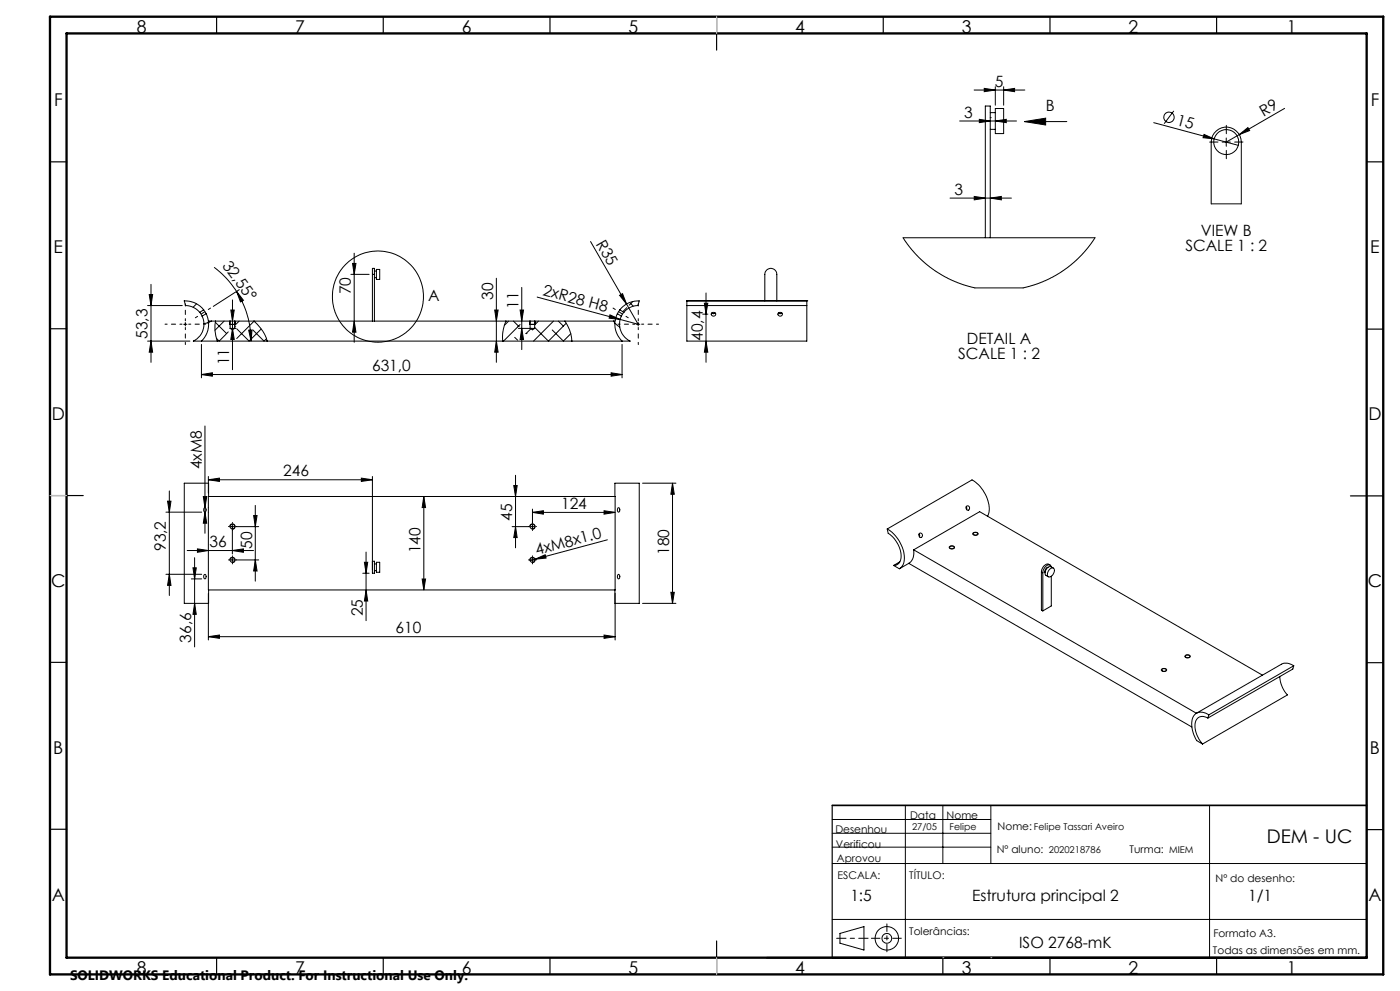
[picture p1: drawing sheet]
<svg xmlns="http://www.w3.org/2000/svg" width="420mm" height="297mm" viewBox="0 0 420 297" stroke-linecap="round" stroke-linejoin="round" font-family="sans-serif">
<g fill="none" stroke="#000" stroke-width=".3">
<path d="M287.9 36.3h17M292.2 27h15.2M293.8 35.8l3.3 .5-3.3 .5zM295.3 26.5l3.3 .5-3.3 .5zM297.1 36.3v-4.5h-1.5v39.5M297.1 38.8h1.5M297.1 33.8h1.5M297.1 36.3v35M297.1 35.3h.1M298.6 32.5h2.5v7.5h-2.5zM298.6 36.3l3.3-.5v1zM298.6 26v5.5"/>
<path d="M301.1 27l3.3-.5v1zM301.1 26v5.5M307.3 36.4l6.4-1v2.1zM307.3 36.4h12.7M346.1 36.8l18.1 4.8M352.1 33.2l-2.8 3.9M364.9 39.3a4.5 4.5 0 0 1 4.8-.8 4.5 4.5 0 0 1 2.7 4.1v18.5h-9v-18.5a4.3 4.3 0 0 1 1.5-3.3zM385.4 32.5l-13.6 7.9M285 59.4h18.4M292.3 58.9l3.3 .5-3.3 .5zM297.1 59.4l3.3-.5v1zM361.2 40.3l3 1.3-3.3-.3z"/>
<path d="M364.2 41.6l7.3 2M366.6 42.6h2.5M367.9 41.3v2.5M371.8 40.4l2.6-2.2 .5 .9zM371.8 40.4l-3.9 2.2M105.8 78.9h1l-.5 3.3zM106.3 75.9v26.7M177.2 72.4l14.3 24.8-5.4-1.5M270.9 71.3h57.6l-1.7 2.4-2.1 2.5-2.5 2.4-2.9 2.3-2.4 1.5-3.4 1.8-3.3 1.2-3.2 .9h-14.5l-5.7-1.8-4.6-2.3-4.4-3.1-3.7-3.5zM44.3 91.6h10.4M44.8 88.3h1l-.5 3.3zM45.3 85.2v23.4"/>
<path d="M55.1 97.2h1M55.4 90.2h-.1M55.6 96.7v1M59 91l-1.1 1.1M59.9 93.6l.7 1.2M60.6 94.8l.6 2.2M61.1 92.8l.7 1.2M61.1 92.8a7.1 7.1 0 0 0-5.8-2.6l.4 1.4a5.6 5.6 0 0 1 4.2 2M61.1 92.8l-1.2 .8M61.2 97a5.5 5.5 0 0 1-3.2 5.2h131.1a5.7 5.7 0 0 1-3.2-4.2M61.8 94l.7 2.2h6.5M61.8 94l-1.2 .8"/>
<path d="M62.6 96.7a7 7 0 0 1-2.2 5.5M62.6 96.7l-1.4 .3M62.8 96.2l-.6 .6M63.4 96.2l-.8 .5M64.2 80.1l4 3.6 2.8 3.6M64.6 96.6l3.4 3.4M64.7 96.2a11 11 0 0 0 .5 6M67.2 96.2l-2.7 2.8M68.5 99.5l-2.7 2.7-.9-.8M68.9 96.2v1h1.6v-1M69 98.4h1.4M69 96.2h1.4"/>
<path d="M69 96.2v2.2M69 98.4l.7 .4 .7-.4M69.3 92.9h1l-.6 3.3zM69.7 98.4l.6 3.3h-1zM69.7 89.9v20.9M70 98.4h.7M70.4 96.2h88.6M70.4 96.2v2.2M70.4 97.9h.1M71 87.3l2 2.7-.9 .5zM71 87.3a28.2 28.2 0 0 1 4.3 14.9M71 98.5l3.7 3.7 3.7-3.6"/>
<path d="M71.8 96.2l-1.4 1.3M71.8 86.8l-7.8 5M74.6 99l1-.1-.3 3.3zM75.8 98.9l3.4 3.3 .8-.7M105.3 82.2h5.4M106.3 96.2l.5 3.4h-1zM111.7 82.2v-1.8h.6v1.8M111.7 82.2v14M111.7 82.2h.6M112.3 83.2h.6M112.3 81.2h.6M112.3 82.2v14"/>
<path d="M112.9 80.7h1v3h-1zM148.4 92.9h1l-.5 3.3zM148.9 83.4v25.2M151.8 96.2a12.5 12.5 0 0 0-1 6M152.6 96.2l-1.3 1.3M154 96.2l1.8 1.7M155.3 98l-4.2 4.2-.3-.2M155.5 98.4h3.9M156 97.3l-.6 .6M156 92.9h1.1l-.6 3.3zM156.5 86.1v18.7M156.5 98.4l.6 3.3h-1.1z"/>
<path d="M157.8 100h.1M158.9 96.2v1h1.6v-1M158.9 96.6l.1 .1M159 98.4h1.4M159 96.2h1.4M159 96.2v2.2M159 98.4l.7 .4 .7-.4M159.2 98.6l-1.4 1.4M160.4 96.2v2.2M161.1 89l25 6.7M161.5 96.2l-1.1 1.2M165.7 98.9l3.3 3.3 2.2-2.2"/>
<path d="M166.1 96.2l-6 6M167.5 96.2l1.5 1.6M169.5 96.2a11.4 11.4 0 0 1 2.1 6M169.9 96.9l-5.4 5.3-4.1-4.1M183 94.4l3.1 1.3-3.4-.3zM184 96.2l.5 .6M184.5 96.8l1.4 1.2M184.5 96.8a7.1 7.1 0 0 0 2.1 5.4M185.2 94l-.7 2.2h-24.1M185.2 94l1.2 .8M185.9 88.5l.9-.5 1.2 3.1zM185.9 92.8l-.7 1.2"/>
<path d="M185.9 92.8a7.1 7.1 0 0 1 5.9-2.6l-.4 1.4a5.6 5.6 0 0 0-4.3 2M185.9 92.8l1.2 .8M186.4 94.8a5.5 5.5 0 0 0-.5 3.2M187.1 93.6l-.7 1.2M188 92.2l-1.2 1.2M189.2 91l.8 .8M189.9 90.3l-1.2 1.2M191 97.2h.9M191.5 96.7v1M206.1 90.2h.1M206.1 91.6v10.6h35.9v-10.6M206.1 91.6h35.9"/>
<path d="M206.1 90.2h35.9M206.1 90.2v1.4M210.8 94.2h1.6M211.3 90.9h1l-.5 3.3zM211.8 87.8v20.8M213.5 93.8l.6 .2 .5-.2M229.4 90.2v-8a1.8 1.8 0 0 1 1.8-1.8 1.8 1.8 0 0 1 1.8 1.8v8M233.5 93.8l.5 .2 .6-.2M242 90.2h.1M242 90.2v1.4M44.3 102.2h12.7M45.3 102.2l.5 3.3h-1z"/>
<path d="M60.4 112.3l3.3-.6v1zM60.4 103.2v10M60.4 112.3h126.2M71 101.5l5.2-5.3 1 1a11.3 11.3 0 0 1 3 5M148.9 102.2l.5 3.3h-1zM154.4 101.1l.9 .8M183.3 111.7l3.3 .6-3.3 .4zM186.6 103.2v10M211.8 102.2l.5 3.3h-1zM61.5 127.7v32.1M49.8 153.5h10.7M50.3 150.2h1l-.5 3.3z"/>
<path d="M50.8 147.1v31.4M61 148.8h1l-.5 3.3zM61.3 152.2a.66 .66 0 0 1 .5 .6 .66 .66 0 0 1-.4 .7l-.3-.5zM61.5 153.5l.5 3.3h-1zM62.5 153.5h.1M62.5 152.1h.1M62.5 143.8l3.3-.5v1zM62.5 142.8v5M62.5 143.8h49.2M62.5 148.8h122v28h-122zM62.6 148.8v-4h-7.3v36h7.3v-4M69 158a.79 .79 0 0 1 .7-1 .79 .79 0 0 1 .8 .9 .79 .79 0 0 1-1 .7"/>
<path d="M69.2 157.8h1M69.7 157.3v1M69.7 158.8v7.2M70.7 157.8h6.9M76.1 154.5h1l-.5 3.3zM76.6 151.5v22.7M108.4 143.3l3.3 .5-3.3 .5zM111.7 142.8v28M127.1 148.8v28M127.1 148.8l.6 3.3h-1.1zM153.6 157.8h5.1M154.1 145.5h1.1l-.5 3.3z"/>
<path d="M154.7 157.8l.5 3.3h-1.1zM154.7 142.4v21.8M159 158a.79 .79 0 0 1 .7-1 .79 .79 0 0 1 .8 .9 .79 .79 0 0 1-1 .7M159.2 157.8h1M159.7 157.3v1M159.7 153.6l3.3-.5v1zM159.7 152.6v4.2M159.7 153.6h24.8M181.2 153.1l3.3 .5-3.3 .5zM184.5 148.8v-4h7.3v36h-7.3v-4M185.3 152.3l.2-.1a.63 .63 0 0 1 .4 .6 .63 .63 0 0 1-.5 .6l-.2-.5zM192.8 144.8h10"/>
<path d="M201.8 144.8v36M201.8 144.8l.5 3.3h-1zM266.2 158.5a10.4 10.4 0 0 1 4.9 10.3l-.7 1.2-.6 .5-1.7-1M266.2 158.5l.3 1.3a8.2 8.2 0 0 1 3.7 8.1l-.4 .8-.6 .5-1.1 .3M289.8 151.9l.2 .8M291.9 159.7a.83 .83 0 0 1 .9-.2 .83 .83 0 0 1 .6 .7 .84 .84 0 0 1-.9 .2 .84 .84 0 0 1-.6-.6zM292 159.8a.61 .61 0 0 1 .8-.3 .61 .61 0 0 1 .4 .7 .65 .65 0 0 1-.8 .2 .65 .65 0 0 1-.4-.6zM296.3 154.7a8.2 8.2 0 0 0-1.8-8.3l-.9-1.1-2-1.5-25.4 14.7M49.8 172.1h10.7M50.8 172.1l.5 3.3h-1zM56.2 165h19.9M57.4 173.5h3.1"/>
<path d="M57.9 170.2h1l-.5 3.3zM58.4 167.1v26.8M59.2 164.5l3.3 .5-3.3 .5zM61.3 172.2a.66 .66 0 0 1 .5 .6 .66 .66 0 0 1-.4 .7l-.3-.5zM62.5 177.8v14M69 168a.79 .79 0 0 1 .7-1 .79 .79 0 0 1 .8 .9 .79 .79 0 0 1-1 .7M69.2 167.8h1M69.7 167.3v1M69.7 165l3.3-.5v1zM70.7 167.8h6.9M76.6 167.8l.5 3.3h-1zM108.8 171.8h1.9"/>
<path d="M109.3 168.5h1l-.5 3.3zM109.8 165.4v20.6M109.8 176.8l.5 3.3h-1zM111.7 168.2h.6v3.6h-.6zM112.3 171h.6M112.3 169h.6M112.9 168.5h1v3h-1zM126.6 173.5h1.1l-.6 3.3zM159.2 167.8h1M159.7 167.3v1M160.5 167.6l3-1.3 .3 .9zM160.5 167.6l-1.5 .4a.79 .79 0 0 1 .7-1 .79 .79 0 0 1 .8 .9 .79 .79 0 0 1-1 .7"/>
<path d="M182.2 161.8l-21.7 5.8M184.5 177.8v14M185.3 172.3l.2-.1a.63 .63 0 0 1 .4 .6 .63 .63 0 0 1-.5 .6l-.2-.5zM201.3 177.5h1l-.5 3.3zM269.9 168.4l-1.8 1.1M272.6 168.8l84.9 49.1M274.1 164.8l84.9 48.9 25.4-14.6a3.5 3.5 0 0 1 3.7 .4M274.1 164.8a3.9 3.9 0 0 1-1.4 4l-2.8 1.6M274.1 164.8l19.8-11.5 84.8 49M275.7 160.1l.1 .8M284.9 164a.72 .72 0 0 1 .7-.4 .72 .72 0 0 1 .6 .6 .8 .8 0 0 1-1.3-.2zM284.9 163.8a.74 .74 0 0 1 .9-.2 .74 .74 0 0 1 .4 .7 .77 .77 0 0 1-.8 .3 .77 .77 0 0 1-.5-.8z"/>
<path d="M312.4 171.4v11.4l.4 .3M312.4 171.4l.4 .3M312.8 171.7v11.4M314.4 170a1.35 1.35 0 0 0-.9 1.7M314.9 170.6a.82 .82 0 0 1 1.1-.3 .82 .82 0 0 1 .2 1.2 1.35 1.35 0 0 1-1.8 1.2 1.9 1.9 0 0 1 .5-2.1zM315 169.4a1.5 1.5 0 0 0-2.3 1l-.3 1M315.4 169.9a.88 .88 0 0 0-.8-.7 .88 .88 0 0 0-.9 .6l-.6 .8-.3 1.1M315.4 172.7v8.9l-2.6 1.5M316 170.2l-.7-.3a1.75 1.75 0 0 0-1.5 2.6l.7 .4M58.4 180.8l.5 3.3h-1zM62.5 190.8l3.3-.5v1zM62.5 190.8h122"/>
<path d="M181.2 190.3l3.3 .5-3.3 .5zM192.8 180.8h10M355.6 196.4a.79 .79 0 0 1 .9-.2 .79 .79 0 0 1 .5 .7 .78 .78 0 0 1-.9 .3 .78 .78 0 0 1-.5-.7zM355.7 196.5a.75 .75 0 0 1 1.2 .3 .82 .82 0 0 1-1.3-.2zM388.1 199.5l-25.4 14.7M388.1 199.5l-.3 1-25.4 14.7M348.5 200.7a.74 .74 0 0 1 .8-.3 .74 .74 0 0 1 .5 .5 .8 .8 0 0 1-1.3-.2zM348.5 200.6a.81 .81 0 0 1 .8-.3 .81 .81 0 0 1 .6 .7 .75 .75 0 0 1-.9 .3 .75 .75 0 0 1-.5-.7zM362.4 215.2a2.47 2.47 0 0 0-3-.1 2.47 2.47 0 0 0-.9 2.8 9 9 0 0 0 2.3 5.1M362.7 214.2a2.99 2.99 0 0 0-3.3-.6 2.99 2.99 0 0 0-1.9 2.8 9.3 9.3 0 0 0 1.5 5.6l1.8 1M362.7 214.2l-.3 1M383.9 202.8a9 9 0 0 0 2.3 5.5l-25.4 14.7"/>
<path d="M249.7 258.8h160.3M249.7 249.7h47.6M249.7 245.6h47.6M249.7 253.9h47.6M271.6 241.4v45.6M282.9 241.4v17.4M297.3 241.4v17.4M362.9 241.4v45.6M249.7 275.6h160.3M252 279.7l7.2-2v7l-7.2-2z"/>
<circle cx="350.7" cy="35.1" r="1.57"/>
<circle cx="367.9" cy="42.6" r="3.8"/>
<circle cx="113.4" cy="88.9" r="13.7"/>
<circle cx="214" cy="94.2" r=".64"/>
<circle cx="234" cy="94.2" r=".64"/>
<circle cx="69.7" cy="157.8" r=".7"/>
<circle cx="159.7" cy="157.8" r=".7"/>
<circle cx="290.4" cy="152.3" r=".63"/>
<circle cx="69.7" cy="167.8" r=".7"/>
<circle cx="159.7" cy="167.8" r=".7"/>
<circle cx="276.2" cy="160.5" r=".61"/>
<circle cx="266" cy="281.2" r="1.46"/>
<circle cx="266.1" cy="281.2" r="3.5"/>
</g>
<path d="M63.2 92.3l-4.6 2.9M183.9 92.3l4.6 2.9" fill="none" stroke="#000" stroke-width=".3" stroke-dasharray="15.2 1.3 1.3 1.3" stroke-dashoffset="14.4"/>
<g fill="none" stroke="#000" stroke-width=".3" stroke-dasharray="15.2 1.3 1.3 1.3">
<path d="M365.4 42.6h-2.5M367.9 40.1v-2.5M367.9 45.1v2.5M370.4 42.6h2.5M68.7 157.8h-.2M69.7 156.8v-.2M69.7 158.8v.2M70.7 157.8h.2M158.7 157.8h-.2M159.7 156.8v-.2M159.7 158.8v.2M160.7 157.8h.2"/>
<path d="M68.7 167.8h-.2M69.7 166.8v-.2M69.7 168.8v.2M70.7 167.8h.2M158.7 167.8h-.2M159.7 166.8v-.2M159.7 168.8v.2M160.7 167.8h.2"/>
</g>
<path d="M261.4 281.2h9" fill="none" stroke="#000" stroke-width=".3" stroke-dasharray="15.2 1.3 1.3 1.3" stroke-dashoffset="12.7"/>
<path d="M266.1 276.9v8.3" fill="none" stroke="#000" stroke-width=".3" stroke-dasharray="15.2 1.3 1.3 1.3" stroke-dashoffset="13"/>
<path d="M260.4 281.2h-9.4" fill="none" stroke="#000" stroke-width=".3" stroke-dasharray="15.2 1.3 1.3 1.3" stroke-dashoffset="12.4"/>
<g fill="none" stroke="#000" stroke-width=".35">
<path d="M65 5v5M115 5v5M165 5v5M215 5v10M265 5v5M315 5v5M365 5v5M15 48.5h5M410 48.5h5M15 98.5h5M410 98.6h5M15 148.5h10"/>
<path d="M405.1 148.6h9.9M15 198.5h5M410 198.6h5M15 248.5h5M249.7 241.4v45.6M410 248.6h5M410 241.4v45.6M65 287v5M115 287v5M165 287v5M215 282v10M282.9 287v5"/>
<path d="M315 287v5M365 287v5"/>
</g>
<path d="M249.7 241.4h160.3M230 287h180" fill="none" stroke="#000" stroke-width=".5"/>
<path d="M15 5h400v287h-400zM20 10h390v277h-390z" fill="none" stroke="#000" stroke-width=".7"/>
<path d="M282.9 287h.1M297.3 287h.1" fill="none" stroke="#c0c0c0" stroke-width=".3"/>
<path d="M215 5v5M15 148.5h5M215 287v5" fill="none" stroke="#c0c0c0" stroke-width=".35"/>
<path d="M54.6 97.2h-5.1M55.6 96.2v-5.1M55.6 98.2v5.1M56.6 97.2h5.1M190.5 97.2h-5.1M191.5 96.2v-5.1M191.5 98.2v5.1M192.5 97.2h5.1" fill="none" stroke="#000" stroke-width=".3" stroke-dasharray="15.2 1.3 1.3 1.3" stroke-dashoffset="14.6"/>
<g fill="#000">
<path d="M307.3 36.4l6.4-1v2.1zM361.2 40.3l3 1.3-3.3-.3zM371.8 40.4l2.6-2.2 .5 .9zM183 94.4l3.1 1.3-3.4-.3zM185.9 88.5l.9-.5 1.2 3.1zM160.5 167.6l3-1.3 .3 .9z"/>
<path d="M69.3 92.9h1l-.6 3.3zM69.7 98.4l.6 3.3h-1z"/>
<path d="M105.8 78.9h1l-.5 3.3zM106.3 96.2l.5 3.4h-1zM148.4 92.9h1l-.5 3.3zM148.9 102.2l.5 3.3h-1zM44.8 88.3h1l-.5 3.3zM45.3 102.2l.5 3.3h-1zM127.1 148.8l.6 3.3h-1.1zM126.6 173.5h1.1l-.6 3.3zM109.3 168.5h1l-.5 3.3zM109.8 176.8l.5 3.3h-1zM211.3 90.9h1l-.5 3.3zM211.8 102.2l.5 3.3h-1z"/>
<path d="M156.5 98.4l.6 3.3h-1.1zM156 92.9h1.1l-.6 3.3zM201.3 177.5h1l-.5 3.3zM201.8 144.8l.5 3.3h-1zM76.6 167.8l.5 3.3h-1zM76.1 154.5h1l-.5 3.3z"/>
<path d="M60.4 112.3l3.3-.6v1zM183.3 111.7l3.3 .6-3.3 .4z"/>
<path d="M74.6 99l1-.1-.3 3.3zM71 87.3l2 2.7-.9 .5z"/>
<path d="M61.5 153.5l.5 3.3h-1zM61 148.8h1l-.5 3.3z"/>
<path d="M154.7 157.8l.5 3.3h-1.1zM154.1 145.5h1.1l-.5 3.3zM50.8 172.1l.5 3.3h-1zM50.3 150.2h1l-.5 3.3z"/>
<path d="M57.9 170.2h1l-.5 3.3zM58.4 180.8l.5 3.3h-1z"/>
<path d="M69.7 165l3.3-.5v1zM59.2 164.5l3.3 .5-3.3 .5zM108.4 143.3l3.3 .5-3.3 .5zM62.5 143.8l3.3-.5v1zM301.1 27l3.3-.5v1zM295.3 26.5l3.3 .5-3.3 .5zM298.6 36.3l3.3-.5v1zM293.8 35.8l3.3 .5-3.3 .5z"/>
<path d="M62.5 190.8l3.3-.5v1zM181.2 190.3l3.3 .5-3.3 .5zM159.7 153.6l3.3-.5v1zM181.2 153.1l3.3 .5-3.3 .5zM292.3 58.9l3.3 .5-3.3 .5zM297.1 59.4l3.3-.5v1z"/>
</g>
<text font-size="5.6" x="380" y="252.6">DEM - UC</text>
<g font-size="5.3">
<text x="41" y="9.9">8</text>
<text x="88.5" y="9.9">7</text>
<text x="138.5" y="9.9">6</text>
<text x="188.5" y="9.9">5</text>
<text x="238.5" y="9.9">4</text>
<text x="288.5" y="9.9">3</text>
<text x="338.5" y="9.9">2</text>
<text x="386" y="9.9">1</text>
<text x="16.2" y="31.7">F</text>
<text x="411.2" y="31.7">F</text>
<text x="16.1" y="75.9">E</text>
<text x="411.1" y="75.9">E</text>
<text x="15.5" y="125.9">D</text>
<text x="410.5" y="125.9">D</text>
<text x="15.4" y="175.9">C</text>
<text x="410.4" y="175.9">C</text>
<text x="16" y="225.9">B</text>
<text x="411" y="225.9">B</text>
<text x="15.5" y="270.2">A</text>
<text x="410.5" y="270.2">A</text>
<text x="41" y="291.9">8</text>
<text x="88.5" y="291.9">7</text>
<text x="138.5" y="291.9">6</text>
<text x="188.5" y="291.9">5</text>
<text x="238.5" y="291.9">4</text>
<text x="288.5" y="291.9">3</text>
<text x="338.5" y="291.9">2</text>
<text x="386" y="291.9">1</text>
</g>
<g font-size="4.7">
<text x="298.4" y="26">5</text>
<text x="289.2" y="35.2">3</text>
<text x="313.7" y="33.2">B</text>
<text x="379.1" y="35" transform="rotate(-30 379.1 35)">R9</text>
<text x="352.7" y="37.5" transform="rotate(15 352.7 37.5)">15</text>
<text x="286.3" y="58.4">3</text>
<text x="360.2" y="70.8">VIEW B</text>
<text x="178.7" y="73" transform="rotate(60 178.7 73)">R35</text>
<text x="355.6" y="75.3">SCALE 1 : 2</text>
<text x="66.5" y="79.6" transform="rotate(53 66.5 79.6)">32,55°</text>
<text x="105.3" y="88.2" transform="rotate(-90 105.3 88.2)">70</text>
<text x="147.9" y="89.8" transform="rotate(-90 147.9 89.8)">30</text>
<text x="162.7" y="88.4" transform="rotate(15 162.7 88.4)">2xR28 H8</text>
<text x="128.4" y="90.2">A</text>
<text x="155.5" y="92.6" transform="rotate(-90 155.5 92.6)">11</text>
<text x="44.3" y="101.6" transform="rotate(-90 44.3 101.6)">53,3</text>
<text x="210.8" y="102.2" transform="rotate(-90 210.8 102.2)">40,4</text>
<text x="287.4" y="107.6">SCALE 1 : 2</text>
<text x="290" y="103.1">DETAIL A</text>
<text x="68.8" y="109.5" transform="rotate(-90 68.8 109.5)">11</text>
<text x="111.6" y="111.2">631,0</text>
<text x="60.5" y="140.6" transform="rotate(-90 60.5 140.6)">4xM8</text>
<text x="85" y="142.8">246</text>
<text x="168.3" y="152.5">124</text>
<text x="153.6" y="156.1" transform="rotate(-90 153.6 156.1)">45</text>
<text x="49.8" y="165.2" transform="rotate(-90 49.8 165.2)">93,2</text>
<text x="62.9" y="164">36</text>
<text x="75.6" y="164.5" transform="rotate(-90 75.6 164.5)">50</text>
<text x="126.1" y="165.8" transform="rotate(-90 126.1 165.8)">140</text>
<text x="161" y="166.5" transform="rotate(-15 161 166.5)">4xM8x1.0</text>
<text x="200.8" y="166.3" transform="rotate(-90 200.8 166.3)">180</text>
<text x="108.8" y="184.7" transform="rotate(-90 108.8 184.7)">25</text>
<text x="118.7" y="189.8">610</text>
<text x="57.4" y="192.6" transform="rotate(-90 57.4 192.6)">36,6</text>
<text x="255.1" y="269.9">1:5</text>
<text x="291.7" y="269.9">Estrutura principal 2</text>
<text x="374.4" y="269.9">1/1</text>
<text x="305.7" y="284">ISO 2768-mK</text>
</g>
<text font-size="4.1" x="21" y="293.7">SOLIDWORKS Educational Product. For Instructional Use Only.</text>
<g font-size="3.2">
<text x="273" y="245.6">Data</text>
<text x="284" y="245.6">Nome</text>
<text x="250.6" y="249.7">Desenhou</text>
<text x="299.3" y="248.8">Nome:</text>
<text x="250.8" y="254.1">Verificou</text>
<text x="299" y="255.8">Nº aluno:</text>
<text x="338.9" y="255.8">Turma:</text>
<text x="251.1" y="258.3">Aprovou</text>
<text x="251.3" y="263.4">ESCALA:</text>
<text x="272.8" y="263.4">TÍTULO:</text>
<text x="364.7" y="264.4">Nº do desenho:</text>
<text x="272.8" y="280.2">Tolerâncias:</text>
<text x="364" y="280.7">Formato A3.</text>
<text x="363.9" y="285.8">Todas as dimensões em mm.</text>
</g>
<g font-size="2.8">
<text x="273.6" y="248.7">27/05</text>
<text x="284.9" y="248.7">Felipe</text>
<text x="310.2" y="248.7">Felipe Tassari Aveiro</text>
<text x="314.6" y="255.5">2020218786</text>
<text x="350.7" y="255.5">MIEM</text>
</g>
</svg>
